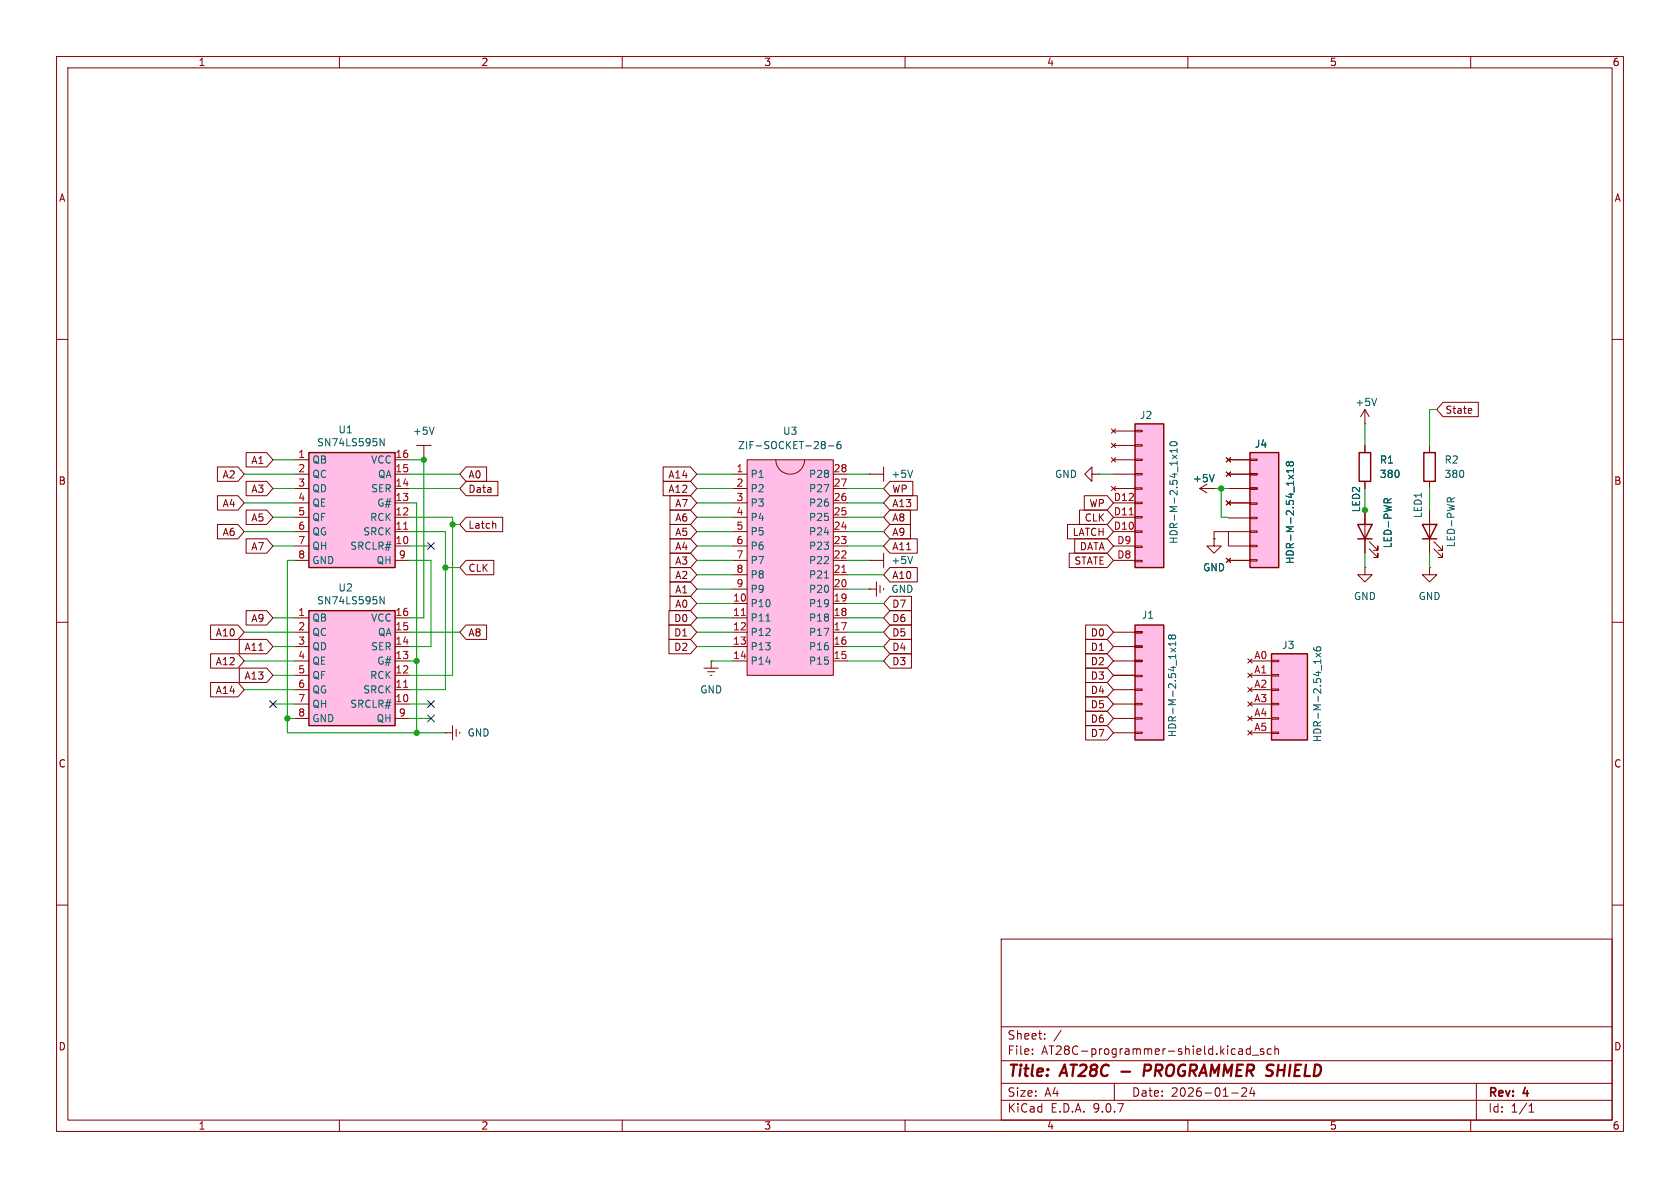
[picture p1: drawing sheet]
<svg xmlns="http://www.w3.org/2000/svg" width="297mm" height="210mm" viewBox="0 0 297 210" stroke-linecap="round" stroke-linejoin="round" font-family="sans-serif">
<g fill="none" stroke="#840000" stroke-width=".18">
<path d="M10 10h277v190h-277zM12 12h273v186h-273zM60 10v2M110 10v2M160 10v2M210 10v2M260 10v2M10 60h2M285 60h2M10 110h2M285 110h2M10 160h2"/>
<path d="M177 166h108v32h-108zM285 160h2M60 198v2M110 198v2M160 198v2M177 194.5h108M177 191.5h108M177 187.5h108M177 181.5h108M182.5 186.3v.1M182.5 185.5v.1M184.7 183.6v.1"/>
<path d="M184.7 182.8v.1M187.6 182.1l-1.3 2M197 191.5v3M210 198v2M217.7 193.2h1.2M219.2 185.4h.3l.2 .2v.8M219.5 192.4l.6-.1 .2 .1 .1 .3-.9 1.1h.9M219.7 186.3l-.5 .1M219.7 185.8h-.5M221 185.5l-.4-.1-.3 .3v.4l.2 .2h.5M221 184.9v1.5M221.3 192.2l-.3 1.1h.9"/>
<path d="M221.4 186.5h1.1M221.7 192.8v1M223.4 185.5l-.4-.1-.2 .2 .1 .2 .5 .2v.3h-.6M224.7 185.5l-.4-.1-.3 .3v.4l.2 .2h.5M225.4 185.5l.2-.1 .4 .1v.9M225.4 184.9v1.5M260 198v2M261 191.5v6.5M270.3 196.6h.9M270.3 195.5l.4-.4v1.5"/>
</g>
<path d="M198.3 189.4h1.5M203.2 188.2h-.8l-.2 2M203.2 189.2l-.9 .1" fill="none" stroke="#840000" stroke-width=".4"/>
<path d="M54.6 80h15.2v20.3h-15.2z" fill="#ffbde7"/>
<path d="M54.6 80h15.2v20.3h-15.2z" fill="none" stroke="#840000" stroke-width=".25"/>
<g fill="none" stroke="#840000" stroke-width=".18">
<path d="M52.1 81.3h2.5M52.1 83.8h2.5M52.1 86.4h2.5M52.1 88.9h2.5M52.1 91.4h2.5M52.1 94h2.5M52.1 96.5h2.5M52.1 99.1h2.5M69.8 81.3h2.6M69.8 83.8h2.6M69.8 86.4h2.6M69.8 88.9h2.6"/>
<path d="M69.8 91.4h2.6M69.8 94h2.6M69.8 96.5h2.6M69.8 99.1h2.6"/>
</g>
<path d="M71.4 93.6h.7" fill="none" stroke="#a90000" stroke-width=".18"/>
<path d="M67.2 77.5l.7 1.3v-1.3" fill="none" stroke="#006464" stroke-width=".18"/>
<path d="M200.7 74.9h5v25.4h-5z" fill="#ffbde7"/>
<path d="M200.7 74.9h5v25.4h-5z" fill="none" stroke="#840000" stroke-width=".25"/>
<g fill="none" stroke="#840000" stroke-width=".18">
<path d="M196.5 75.8l.7 .8M196.5 78.4l.7 .7M196.8 76.2h3.9M196.8 78.7h3.9M197.2 75.8l-.7 .8M197.2 78.4l-.7 .7M200.7 76.1h1.2v.2h-1.2zM200.7 78.6h1.2v.3h-1.2zM196.5 80.9l.7 .8M196.5 86l.7 .7M196.8 81.3h3.9M196.8 83.8h3.9"/>
<path d="M196.8 86.4h3.9M196.8 88.9h3.9M196.8 91.4h3.9M196.8 94h3.9M196.8 96.5h3.9M196.8 99.1h3.9M197.2 80.9l-.7 .8M197.2 86l-.7 .7M200.7 81.2h1.2v.2h-1.2zM200.7 83.7h1.2v.2h-1.2zM200.7 86.2h1.2v.3h-1.2zM200.7 88.8h1.2v.2h-1.2z"/>
<path d="M200.7 91.3h1.2v.3h-1.2zM200.7 93.9h1.2v.2h-1.2zM200.7 96.5h1.2v.3h-1.2zM200.7 99.1h1.2v.2h-1.2z"/>
</g>
<path d="M199.6 91h.8" fill="none" stroke="#a90000" stroke-width=".18"/>
<path d="M206.9 78.3a.75 .75 0 0 1 1.2 .2 .72 .72 0 0 1-1.3-.1zM208.1 79.3v.7M208.1 79.6h-1.3l.4 .4M207.3 80.4l.8 .7M208.1 80.4l-.8 .7" fill="none" stroke="#006464" stroke-width=".18"/>
<path d="M224.8 115.6h6.3v15.2h-6.3z" fill="#ffbde7"/>
<path d="M224.8 115.6h6.3v15.2h-6.3z" fill="none" stroke="#840000" stroke-width=".25"/>
<g fill="none" stroke="#840000" stroke-width=".18">
<path d="M220.6 116.5l.8 .7M220.6 119l.8 .8M221 116.8h3.8M221 119.4h3.8M221.4 116.5l-.8 .7M221.4 119l-.8 .8M224.8 116.7h1.3v.3h-1.3zM224.8 119.3h1.3v.2h-1.3zM220.6 121.5l.8 .8M220.6 124.1l.8 .7M220.6 126.6l.8 .8M220.6 129.2l.8 .7"/>
<path d="M221 121.9h3.8M221 124.5h3.8M221 127h3.8M221 129.5h3.8M221.4 121.5l-.8 .8M221.4 124.1l-.8 .7M221.4 126.6l-.8 .8M221.4 129.2l-.8 .7M224.8 121.8h1.3v.2h-1.3zM224.8 124.3h1.3v.3h-1.3zM224.8 126.9h1.3v.2h-1.3zM224.8 129.4h1.3v.3h-1.3z"/>
</g>
<path d="M232.2 114.5l.1 .3a.86 .86 0 0 0 1.2 0l-.1-.4-.4-.1-.3 .3 .1 .3 .2 .2M232.7 115.5l.8 .6M233.5 116.6v.7M233.5 116.9h-1.3l.2 .2M233.5 115.5l-.8 .6" fill="none" stroke="#006464" stroke-width=".18"/>
<path d="M54.6 108h15.2v20.3h-15.2z" fill="#ffbde7"/>
<path d="M54.6 108h15.2v20.3h-15.2z" fill="none" stroke="#840000" stroke-width=".25"/>
<g fill="none" stroke="#840000" stroke-width=".18">
<path d="M52.1 109.2h2.5M52.1 111.8h2.5M52.1 114.3h2.5M52.1 116.8h2.5M52.1 119.4h2.5M69.8 109.2h2.6M69.8 111.8h2.6M69.8 114.3h2.6M69.8 116.8h2.6M69.8 119.4h2.6M124.5 118.1h2.5M125.1 118.7h1.3"/>
<path d="M125.6 119.4h.3M125.7 116.8h.1M125.7 116.8v1.3M52.1 121.9h2.5M52.1 124.5h2.5M52.1 127h2.5M69.8 121.9h2.6M69.8 124.5h2.6M69.8 127h2.6"/>
</g>
<path d="M71.4 121.5h.7" fill="none" stroke="#a90000" stroke-width=".18"/>
<path d="M67.2 105.5l.7 1.3v-1.3" fill="none" stroke="#006464" stroke-width=".18"/>
<path d="M132.1 81.3h15.2v38.1h-15.2z" fill="#ffbde7"/>
<g fill="none" stroke="#840000" stroke-width=".18">
<path d="M73.7 78.7h2.5M74.9 78.7v2.6M74.9 81.3h.1M129.5 83.8h2.6M129.5 86.4h2.6M129.5 88.9h2.6M129.5 91.4h2.6M129.5 94h2.6M129.5 96.5h2.6M129.5 99.1h2.6M132.1 81.3h15.2v38.1h-15.2zM137.2 81.3a2.54 2.54 0 0 0 2.5 2.5 2.54 2.54 0 0 0 2.5-2.5"/>
<path d="M147.3 83.8h2.6M147.3 86.4h2.6M147.3 88.9h2.6M147.3 91.4h2.6M147.3 94h2.6M147.3 96.5h2.6M147.3 99.1h2.6M153.7 83.8h.1M153.7 99.1h.1M153.7 83.8h2.5M153.7 99.1h2.5M156.2 82.6v2.5"/>
<path d="M156.2 97.8v2.5M212.1 86.4h2.5M212.1 86.4l1.3 .7M213.4 85.6l-1.3 .8M214.6 95.3v1.2h1.3l-1.3 1.3-1.2-1.3h1.2M214.6 95.3h.1M214.6 86.4h.1M241.3 90.2v7.6M242.1 97l1.5 1.6v-.8v.8h-.8M242.1 95.8l1.5 1.5v-.8v.8h-.8M252.7 90.2v7.6M253.5 97l1.5 1.6v-.8v.8h-.7"/>
<path d="M253.5 95.8l1.5 1.5v-.8v.8h-.7M129.5 101.6h2.6M129.5 104.1h2.6M129.5 106.7h2.6M129.5 109.2h2.6M129.5 111.8h2.6M129.5 114.3h2.6M129.5 116.8h2.6M147.3 101.6h2.6M147.3 104.1h2.6M147.3 106.7h2.6M147.3 109.2h2.6"/>
<path d="M147.3 111.8h2.6M147.3 114.3h2.6M147.3 116.8h2.6M153.7 104.1h.1M153.7 104.1h1.2M154.9 102.9v2.5M155.6 103.5v1.3M156.2 104v.3M78.7 129.5h.1M78.7 129.5h1.3M80 128.3v2.5M80.6 128.9v1.3"/>
<path d="M81.3 129.4v.3"/>
</g>
<g fill="none" stroke="#006464" stroke-width=".18">
<path d="M76.7 75.5l-.4 1.3M145.4 78h.3l.2 .3-.2 .3M145.4 78.6h.3M145.7 78.6l.2 .2v.3l-.1 .2h-.4M146.4 78.8h1M148.6 78l-.4 .1a.86 .86 0 0 0 0 1.2l.4-.1 .1-.4-.3-.3h-.2l-.2 .3M161.3 83.1l-.4 1.3M161.3 98.4l-.4 1.2M214.7 83.9l-.5 1.3M244.7 88.4l.2-.3 .3 .1 .1 .2M245.9 88.1l-.6 .5M255.8 88.2l.3-.2h.3l.1 .2"/>
<path d="M257.1 88l-.6 .4M135.4 109.8h.7M145.7 102.2h.8"/>
</g>
<path d="M131.1 108.8h.7M148.8 101.2h.8" fill="none" stroke="#a90000" stroke-width=".18"/>
<path d="M240 92.7h2.6l-1.3 2.6zM240 95.3h2.6M251.5 92.7h2.5l-1.3 2.6zM251.5 95.3h2.5" fill="none" stroke="#840000" stroke-width=".25"/>
<g fill="#ffbde7">
<path d="M221 80h5.1v20.3h-5.1z"/>
<path d="M221 88.9h1.2v.3h-1.2z"/>
</g>
<g fill="none" stroke="#840000" stroke-width=".18">
<path d="M241.3 74.9h.1M241.3 72.4v2.5M241.3 78.7v1.3M241.3 72.4l-.8 1.3M241.3 72.4l.8 1.3M252.7 78.7v1.3M193 83.8v-1.2l-1.2 1.2 1.2 1.3v-1.3h1.3M194.3 83.8h.1M216.8 80.9l.8 .8M216.8 83.4l.8 .8M216.8 88.5l.8 .8M216.8 98.7l.8 .7"/>
<path d="M217.2 94v2.5h3.8M217.2 86.4h3.8M217.2 91.6h3.8M217.2 81.3h3.8M217.2 83.8h3.8M217.2 88.9h3.8M217.2 99.1h3.8M217.6 80.9l-.8 .8M217.6 83.4l-.8 .8M217.6 88.5l-.8 .8M217.6 98.7l-.8 .7M221 81.2h1.2v.2h-1.2z"/>
<path d="M221 83.7h1.2v.2h-1.2zM221 86.2h1.2v.3h-1.2zM221 88.9h1.2v.3h-1.2zM221 91.4h1.2v.3h-1.2zM221 93.9h1.2v.2h-1.2zM221 96.4h1.2v.2h-1.2zM221 98.9h1.2v.3h-1.2zM221 94h-6.4v1.3M241.3 85.1v1.3M252.7 85.1v1.3M241.3 100.3v1.3h1.3l-1.3 1.3-1.3-1.3h1.3M241.3 100.3h.1"/>
<path d="M252.7 100.3v1.3h1.3l-1.3 1.3-1.2-1.3h1.2M252.7 100.3h.1"/>
</g>
<path d="M221 80h5.1v20.3h-5.1zM240.3 80h2v5.1h-2zM251.7 80h2v5.1h-2z" fill="none" stroke="#840000" stroke-width=".25"/>
<path d="M243.4 70.4l-.5 1.3M227.8 84l.9 .7M227.9 81.9l.3-.3 .4 .1 .1 .2-.1 .3-.2 .2-.3-.1-.2-.2M227.9 81.9l-.2-.3-.3 .3v.2l.2 .3 .3-.3M227.9 81.9v.2M228.7 84l-.9 .7M228.7 82.8v.8M228.7 83.2h-1.3l.4 .4" fill="none" stroke="#006464" stroke-width=".18"/>
<path d="M200.7 110.5h5v20.3h-5z" fill="#ffbde7"/>
<path d="M200.7 110.5h5v20.3h-5z" fill="none" stroke="#840000" stroke-width=".25"/>
<g fill="none" stroke="#840000" stroke-width=".18">
<path d="M241.3 78.7v1.3M255.1 71.1h6.2v2.6h-6.2l-1.1-1.3zM260 72.2l.2 .3-.6 .1M260.1 73l-.1 .1M38.4 82.5h3.7l1.1 1.3-1.1 1.3h-3.7zM38.4 92.7h3.7l1.1 1.3-1.1 1.3h-3.7zM38.4 87.6h3.7l1.1 1.3-1.1 1.3h-3.7zM43.5 85.1h3.6l1.2 1.3-1.2 1.2h-3.6zM43.5 90.2h3.6l1.2 1.2-1.2 1.3h-3.6zM43.5 80h3.6l1.2 1.3-1.2 1.3h-3.6zM43.5 95.2h3.6l1.2 1.3-1.2 1.3h-3.6zM82.4 85.1h5.6v2.5h-5.6l-1.1-1.2z"/>
<path d="M82.4 91.4h6.5v2.6h-6.5l-1.1-1.3zM82.4 99.1h4.9v2.5h-4.9l-1.1-1.3zM82.4 82.5h3.6v2.6h-3.6l-1.1-1.3zM87.5 92.5l.1 .2v.7M117.2 82.5h4.9l1.1 1.3-1.1 1.3h-4.9zM117.2 85.1h4.9l1.1 1.3-1.1 1.2h-4.9zM118.4 90.2h3.7l1.1 1.2-1.1 1.3h-3.7zM118.4 97.8h3.7l1.1 1.3-1.1 1.2h-3.7zM118.4 95.2h3.7l1.1 1.3-1.1 1.3h-3.7zM118.4 92.7h3.7l1.1 1.3-1.1 1.3h-3.7zM118.4 87.6h3.7l1.1 1.3-1.1 1.3h-3.7zM157.3 87.6h4.9v2.6h-4.9l-1.1-1.3z"/>
<path d="M157.3 90.2h3.7v2.5h-3.7l-1.1-1.3zM157.3 92.7h3.7v2.6h-3.7l-1.1-1.3zM157.3 95.2h4.9v2.6h-4.9l-1.1-1.3zM157.3 85.1h4.1v2.5h-4.1l-1.1-1.2zM188.7 92.7h7l1.1 1.3-1.1 1.3h-7zM189 97.8h6.7l1.1 1.3-1.1 1.2h-6.7zM190 95.2h5.7l1.1 1.3-1.1 1.3h-5.7zM190.8 90.2h4.9l1.1 1.2-1.1 1.3h-4.9zM191.7 87.6h4l1.1 1.3-1.1 1.3h-4zM214.6 95.3h.1M214.6 86.4h.1M216.8 80.9l.8 .8"/>
<path d="M216.8 83.4l.8 .8M216.8 88.5l.8 .8M216.8 98.7l.8 .7M217.2 81.3h3.8M217.2 83.8h3.8M217.2 88.9h3.8M217.2 99.1h3.8M217.6 80.9l-.8 .8M217.6 83.4l-.8 .8M217.6 88.5l-.8 .8M217.6 98.7l-.8 .7M241.3 85.1v1.3"/>
<path d="M241.3 90.2v2.5M241.3 95.3v2.5M37.2 110.5h4.9l1.1 1.3-1.1 1.2h-4.9zM37.2 115.6h4.9l1.1 1.2-1.1 1.3h-4.9zM42.3 118.1h4.8l1.2 1.3-1.2 1.3h-4.8zM42.3 113h4.8l1.2 1.3-1.2 1.3h-4.8zM43.5 107.9h3.6l1.2 1.3-1.2 1.3h-3.6zM82.4 110.5h3.6v2.5h-3.6l-1.1-1.2zM118.3 113h3.8l1.1 1.3-1.1 1.3h-3.8zM118.3 110.5h3.8l1.1 1.3-1.1 1.2h-3.8zM118.3 107.9h3.8l1.1 1.3-1.1 1.3h-3.8zM118.4 105.4h3.7l1.1 1.3-1.1 1.3h-3.7z"/>
<path d="M118.4 100.3h3.7l1.1 1.3-1.1 1.3h-3.7zM118.4 102.9h3.7l1.1 1.2-1.1 1.3h-3.7zM157.3 115.6h3.8v2.5h-3.8l-1.1-1.3zM157.3 105.4h3.8v2.6h-3.8l-1.1-1.3zM157.3 110.5h3.8v2.5h-3.8l-1.1-1.2zM157.3 107.9h3.8v2.6h-3.8l-1.1-1.3zM157.3 113h3.8v2.6h-3.8l-1.1-1.3zM157.3 100.3h4.9v2.6h-4.9l-1.1-1.3zM191.9 110.5h3.8l1.1 1.3-1.1 1.2h-3.8zM191.9 113h3.8l1.1 1.3-1.1 1.3h-3.8zM191.9 118.1h3.8l1.1 1.3-1.1 1.3h-3.8zM191.9 115.6h3.8l1.1 1.2-1.1 1.3h-3.8z"/>
<path d="M196.8 111.8h3.9M196.8 114.3h3.9M196.8 116.8h3.9M196.8 119.4h3.9M200.7 111.6h1.2v.3h-1.2zM200.7 114.2h1.2v.2h-1.2zM200.7 116.7h1.2v.3h-1.2zM200.7 119.4h1.2v.2h-1.2zM37.2 120.6h4.9l1.1 1.3-1.1 1.3h-4.9zM191.9 120.6h3.8l1.1 1.3-1.1 1.3h-3.8zM191.9 123.2h3.8l1.1 1.3-1.1 1.2h-3.8zM191.9 125.7h3.8l1.1 1.3-1.1 1.3h-3.8z"/>
<path d="M191.9 128.3h3.8l1.1 1.2-1.1 1.3h-3.8zM196.8 121.9h3.9M196.8 124.5h3.9M196.8 127h3.9M196.8 129.5h3.9M200.7 121.8h1.2v.2h-1.2zM200.7 124.3h1.2v.3h-1.2zM200.7 126.9h1.2v.2h-1.2zM200.7 129.4h1.2v.3h-1.2z"/>
</g>
<g fill="none" stroke="#006464" stroke-width=".18">
<path d="M214.7 83.9l-.5 1.3M227.8 84l.9 .7M227.9 81.9l.3-.3 .4 .1 .1 .2-.1 .3-.2 .2-.3-.1-.2-.2M227.9 81.9l-.2-.3-.3 .3v.2l.2 .3 .3-.3M227.9 81.9v.2M228.7 84l-.9 .7M228.7 82.8v.8M228.7 83.2h-1.3l.4 .4M244.7 88.4l.2-.3 .3 .1 .1 .2M245.9 88.1l-.6 .5M207 114.6l.8 .7M207.1 112.5l.3-.3 .3 .1 .1 .2v.3l-.2 .2-.4-.1-.1-.2"/>
<path d="M207.1 112.5l-.2-.3-.3 .3v.2l.2 .3 .3-.3M207.1 112.5v.2M207.8 114.6l-.8 .7M207.8 113.4v.8M207.8 113.8h-1.2l.3 .4"/>
</g>
<g fill="none" stroke="#009600" stroke-width=".18">
<path d="M241.3 74.9v3.8M254 72.4h-1.3v6.3M43.2 88.9h8.9M43.2 94h8.9M43.2 83.8h8.9M48.3 96.5h3.8M48.3 91.4h3.8M48.3 81.3h3.8M48.3 86.4h3.8M52.1 99.1h-1.3v30.4h27.9M72.4 88.9h1.3v40.6M72.4 96.5h3.8"/>
<path d="M72.4 99.1h3.8v15.2h-3.8M72.4 91.4h7.6v28h-7.6M72.4 94h6.3v27.9h-6.3M72.4 81.3h2.5v27.9h-2.5M72.4 86.4h8.9M72.4 83.8h8.9M80 92.7h1.3M123.2 88.9h6.3M123.2 96.5h6.3M123.2 99.1h6.3M123.2 91.4h6.3M123.2 94h6.3"/>
<path d="M123.2 86.4h6.3M123.2 83.8h6.3M149.9 88.9h6.3M149.9 96.5h6.3M149.9 99.1h3.8M149.9 91.4h6.3M149.9 94h6.3M149.9 86.4h6.3M149.9 83.8h3.8M194.3 83.8h2.5M214.6 86.4h2.6M215.9 86.4v5h1.3"/>
<path d="M241.3 86.4v6.3M241.3 97.8v2.5M252.7 86.4v3.8M252.7 97.8v2.5M43.2 116.8h8.9M43.2 111.8h8.9M48.3 119.4h3.8M48.3 114.3h3.8M48.3 109.2h3.8M72.4 116.8h1.3M72.4 111.8h8.9M78.7 100.3h2.6"/>
<path d="M123.2 114.3h6.3M123.2 111.8h6.3M123.2 109.2h6.3M123.2 104.1h6.3M123.2 106.7h6.3M123.2 101.6h6.3M125.7 116.8h3.8M149.9 114.3h6.3M149.9 116.8h6.3M149.9 111.8h6.3M149.9 109.2h6.3M149.9 104.1h3.8"/>
<path d="M149.9 106.7h6.3M149.9 101.6h6.3M43.2 121.9h8.9M48.3 124.5h3.8M50.8 127h1.3M72.4 124.5h3.8M72.4 127h3.8"/>
</g>
<path d="M75.6 95.9l1.2 1.2M76.8 95.9l-1.2 1.2M47.7 123.9l1.2 1.2M48.9 123.9l-1.2 1.2M75.6 126.4l1.2 1.2M75.6 123.9l1.2 1.2M76.8 126.4l-1.2 1.2M76.8 123.9l-1.2 1.2" fill="none" stroke="#000084" stroke-width=".18"/>
<g fill="#009600" stroke="#009600" stroke-width=".18">
<circle cx="80" cy="92.7" r=".46"/>
<circle cx="73.7" cy="129.5" r=".46"/>
<circle cx="78.7" cy="100.3" r=".46"/>
<circle cx="73.7" cy="116.8" r=".46"/>
<circle cx="50.8" cy="127" r=".46"/>
<circle cx="74.9" cy="81.3" r=".46"/>
<circle cx="241.3" cy="90.2" r=".46"/>
<circle cx="215.9" cy="86.4" r=".46"/>
</g>
<g font-size="2.8" fill="#840000">
<text x="178" y="190.9">Title:</text>
<text x="187.7" y="190.9">AT28C</text>
<text x="203.8" y="190.9">PROGRAMMER SHIELD</text>
</g>
<g font-size="2.1" fill="#840000">
<text x="178" y="184">Sheet:</text>
<text x="178" y="186.7">File:</text>
<text x="184.1" y="186.7">AT28C-programmer-shield.kicad_sch</text>
<text x="178" y="196.9">KiCad</text>
<text x="178" y="194.1">Size:</text>
<text x="184.7" y="194.1">A4</text>
<text x="185.7" y="196.9">E.D.A.</text>
<text x="193.3" y="196.9">9.0.7</text>
<text x="200" y="194.1">Date:</text>
<text x="207" y="194.1">2026-01-24</text>
<text x="263" y="194.3">Rev:</text>
<text x="263" y="196.9">Id:</text>
<text x="267.1" y="196.9">1/1</text>
<text x="269.4" y="194.3">4</text>
</g>
<g font-size="1.8" fill="#840000">
<text x="35" y="11.9">1</text>
<text x="85" y="11.9">2</text>
<text x="135" y="11.9">3</text>
<text x="185" y="11.9">4</text>
<text x="235" y="11.9">5</text>
<text x="285" y="11.9">6</text>
<text x="10.3" y="35.9">A</text>
<text x="285.3" y="35.9">A</text>
<text x="255.4" y="73.3">State</text>
<text x="44.3" y="82.2">A1</text>
<text x="10.3" y="85.9">B</text>
<text x="39.2" y="84.8">A2</text>
<text x="39.2" y="89.9">A4</text>
<text x="44.3" y="87.3">A3</text>
<text x="82.7" y="87.3">Data</text>
<text x="82.7" y="84.8">A0</text>
<text x="118.1" y="84.8">A14</text>
<text x="118.1" y="87.3">A12</text>
<text x="119.3" y="89.9">A7</text>
<text x="157.6" y="89.9">A13</text>
<text x="157.6" y="87.3">WP</text>
<text x="192.5" y="89.9">WP</text>
<text x="285.3" y="85.9">B</text>
<text x="39.2" y="94.9">A6</text>
<text x="44.3" y="92.4">A5</text>
<text x="82.7" y="93.7">Latch</text>
<text x="119.3" y="92.4">A6</text>
<text x="119.3" y="94.9">A5</text>
<text x="157.6" y="92.4">A8</text>
<text x="157.6" y="94.9">A9</text>
<text x="189.5" y="94.9">LATCH</text>
<text x="191.6" y="92.4">CLK</text>
<text x="44.3" y="97.5">A7</text>
<text x="82.7" y="101.3">CLK</text>
<text x="119.3" y="100">A3</text>
<text x="119.3" y="97.5">A4</text>
<text x="157.6" y="97.5">A11</text>
<text x="189.8" y="100">STATE</text>
<text x="190.8" y="97.5">DATA</text>
<text x="119.3" y="107.6">A0</text>
<text x="119.3" y="102.6">A2</text>
<text x="119.3" y="105.1">A1</text>
<text x="157.6" y="107.6">D7</text>
<text x="157.6" y="102.6">A10</text>
<text x="38" y="112.7">A10</text>
<text x="44.3" y="110.2">A9</text>
<text x="82.7" y="112.7">A8</text>
<text x="119.1" y="112.7">D1</text>
<text x="119.1" y="110.2">D0</text>
<text x="157.6" y="112.7">D5</text>
<text x="157.6" y="110.2">D6</text>
<text x="192.7" y="112.7">D0</text>
<text x="38" y="117.8">A12</text>
<text x="43.1" y="115.3">A11</text>
<text x="119.1" y="115.3">D2</text>
<text x="157.6" y="117.8">D3</text>
<text x="157.6" y="115.3">D4</text>
<text x="192.7" y="115.3">D1</text>
<text x="192.7" y="117.8">D2</text>
<text x="38" y="122.9">A14</text>
<text x="43.1" y="120.3">A13</text>
<text x="192.7" y="122.9">D4</text>
<text x="192.7" y="120.3">D3</text>
<text x="192.7" y="125.4">D5</text>
<text x="192.7" y="128">D6</text>
<text x="192.7" y="130.5">D7</text>
<text x="10.3" y="135.9">C</text>
<text x="285.3" y="135.9">C</text>
<text x="10.3" y="185.9">D</text>
<text x="285.3" y="185.9">D</text>
<text x="35" y="199.9">1</text>
<text x="85" y="199.9">2</text>
<text x="135" y="199.9">3</text>
<text x="185" y="199.9">4</text>
<text x="235" y="199.9">5</text>
<text x="285" y="199.9">6</text>
</g>
<g font-size="1.8" fill="#006464">
<text x="239.5" y="72">+5V</text>
<text x="59.7" y="76.8">U1</text>
<text x="72.9" y="77.1">+5V</text>
<text x="138.3" y="77.1">U3</text>
<text x="201.4" y="74.3">J2</text>
<text x="55.1" y="82.1">QB</text>
<text x="56" y="79.1">SN74LS595N</text>
<text x="65.5" y="82.1">VCC</text>
<text x="130.4" y="79.6">ZIF-SOCKET-28-6</text>
<text x="221.8" y="79.3">J4</text>
<text x="243.8" y="82.1">R1</text>
<text x="255.3" y="82.1">R2</text>
<text x="55.1" y="84.7">QC</text>
<text x="55.1" y="87.2">QD</text>
<text x="55.1" y="89.8">QE</text>
<text x="65.5" y="87.2">SER</text>
<text x="66.6" y="89.8">G#</text>
<text x="66.7" y="84.7">QA</text>
<text x="132.6" y="84.7">P1</text>
<text x="132.6" y="87.2">P2</text>
<text x="132.6" y="89.8">P3</text>
<text x="142.9" y="84.7">P28</text>
<text x="142.9" y="87.2">P27</text>
<text x="142.9" y="89.8">P26</text>
<text x="157.5" y="84.7">+5V</text>
<text x="186.4" y="84.7">GND</text>
<text x="210.8" y="85.4">+5V</text>
<text x="243.8" y="84.7">380</text>
<text x="255.3" y="84.7">380</text>
<text x="55.1" y="92.3">QF</text>
<text x="55.1" y="94.8">QG</text>
<text x="64.1" y="94.8">SRCK</text>
<text x="65.3" y="92.3">RCK</text>
<text x="132.6" y="92.3">P4</text>
<text x="132.6" y="94.8">P5</text>
<text x="142.9" y="92.3">P25</text>
<text x="142.9" y="94.8">P24</text>
<text x="240.6" y="90.7" transform="rotate(-90 240.6 90.7)">LED2</text>
<text x="251.6" y="91.7" transform="rotate(-90 251.6 91.7)">LED1</text>
<text x="55.1" y="97.4">QH</text>
<text x="55.1" y="99.9">GND</text>
<text x="61.8" y="97.4">SRCLR#</text>
<text x="66.5" y="99.9">QH</text>
<text x="132.6" y="97.4">P6</text>
<text x="132.6" y="99.9">P7</text>
<text x="142.9" y="97.4">P23</text>
<text x="142.9" y="99.9">P22</text>
<text x="157.5" y="99.9">+5V</text>
<text x="208.4" y="96.3" transform="rotate(-90 208.4 96.3)">HDR-M-2.54_1x10</text>
<text x="212.6" y="101.2">GND</text>
<text x="229" y="99.8" transform="rotate(-90 229 99.8)">HDR-M-2.54_1x18</text>
<text x="246.2" y="97" transform="rotate(-90 246.2 97)">LED-PWR</text>
<text x="257.4" y="96.9" transform="rotate(-90 257.4 96.9)">LED-PWR</text>
<text x="56" y="107">SN74LS595N</text>
<text x="59.7" y="104.7">U2</text>
<text x="132.6" y="102.5">P8</text>
<text x="132.6" y="105">P9</text>
<text x="132.6" y="107.5">P10</text>
<text x="142.9" y="102.5">P21</text>
<text x="142.9" y="105">P20</text>
<text x="142.9" y="107.5">P19</text>
<text x="157.5" y="105">GND</text>
<text x="239.3" y="106.3">GND</text>
<text x="250.7" y="106.3">GND</text>
<text x="55.1" y="110.1">QB</text>
<text x="55.1" y="112.6">QC</text>
<text x="65.5" y="110.1">VCC</text>
<text x="66.7" y="112.6">QA</text>
<text x="132.6" y="110.1">P11</text>
<text x="132.6" y="112.6">P12</text>
<text x="142.9" y="110.1">P18</text>
<text x="142.9" y="112.6">P17</text>
<text x="201.8" y="109.6">J1</text>
<text x="55.1" y="115.2">QD</text>
<text x="55.1" y="117.7">QE</text>
<text x="65.5" y="115.2">SER</text>
<text x="66.6" y="117.7">G#</text>
<text x="132.6" y="115.2">P13</text>
<text x="132.6" y="117.7">P14</text>
<text x="142.9" y="115.2">P16</text>
<text x="142.9" y="117.7">P15</text>
<text x="226.6" y="114.9">J3</text>
<text x="55.1" y="120.2">QF</text>
<text x="55.1" y="122.8">QG</text>
<text x="55.1" y="125.3">QH</text>
<text x="61.8" y="125.3">SRCLR#</text>
<text x="64.1" y="122.8">SRCK</text>
<text x="65.3" y="120.2">RCK</text>
<text x="123.7" y="122.8">GND</text>
<text x="55.1" y="127.9">GND</text>
<text x="66.5" y="127.9">QH</text>
<text x="82.6" y="130.4">GND</text>
<text x="208.1" y="130.4" transform="rotate(-90 208.1 130.4)">HDR-M-2.54_1x18</text>
<text x="233.8" y="131.3" transform="rotate(-90 233.8 131.3)">HDR-M-2.54_1x6</text>
</g>
<g font-size="1.8" fill="#a90000">
<text x="52.6" y="81">1</text>
<text x="52.6" y="83.6">2</text>
<text x="69.8" y="81">16</text>
<text x="69.8" y="83.6">15</text>
<text x="130.1" y="83.6">1</text>
<text x="147.3" y="83.6">28</text>
<text x="52.6" y="86.1">3</text>
<text x="52.6" y="88.6">4</text>
<text x="69.8" y="86.1">14</text>
<text x="69.8" y="88.6">13</text>
<text x="130.1" y="86.1">2</text>
<text x="130.1" y="88.6">3</text>
<text x="147.3" y="86.1">27</text>
<text x="147.3" y="88.6">26</text>
<text x="196.8" y="88.6">D12</text>
<text x="52.6" y="91.2">5</text>
<text x="52.6" y="93.7">6</text>
<text x="69.8" y="91.2">12</text>
<text x="69.8" y="93.7">11</text>
<text x="130.1" y="91.2">4</text>
<text x="130.1" y="93.7">5</text>
<text x="147.3" y="91.2">25</text>
<text x="147.3" y="93.7">24</text>
<text x="196.8" y="91.2">D11</text>
<text x="196.8" y="93.7">D10</text>
<text x="52.6" y="96.3">7</text>
<text x="52.6" y="98.8">8</text>
<text x="69.8" y="96.3">10</text>
<text x="70.4" y="98.8">9</text>
<text x="130.1" y="96.3">6</text>
<text x="130.1" y="98.8">7</text>
<text x="130.1" y="101.3">8</text>
<text x="147.3" y="96.3">23</text>
<text x="147.3" y="98.8">22</text>
<text x="147.3" y="101.3">21</text>
<text x="197.4" y="96.3">D9</text>
<text x="197.4" y="98.8">D8</text>
<text x="129.5" y="106.4">10</text>
<text x="130.1" y="103.9">9</text>
<text x="147.3" y="103.9">20</text>
<text x="147.3" y="106.4">19</text>
<text x="52.6" y="109">1</text>
<text x="52.6" y="111.5">2</text>
<text x="69.8" y="109">16</text>
<text x="69.8" y="111.5">15</text>
<text x="129.5" y="109">11</text>
<text x="129.5" y="111.5">12</text>
<text x="147.3" y="109">18</text>
<text x="147.3" y="111.5">17</text>
<text x="52.6" y="114">3</text>
<text x="52.6" y="116.6">4</text>
<text x="52.6" y="119.1">5</text>
<text x="69.8" y="114">14</text>
<text x="69.8" y="116.6">13</text>
<text x="69.8" y="119.1">12</text>
<text x="129.5" y="114">13</text>
<text x="129.5" y="116.6">14</text>
<text x="147.3" y="114">16</text>
<text x="147.3" y="116.6">15</text>
<text x="221.6" y="116.6">A0</text>
<text x="221.6" y="119.1">A1</text>
<text x="52.6" y="121.7">6</text>
<text x="52.6" y="124.2">7</text>
<text x="69.8" y="121.7">11</text>
<text x="69.8" y="124.2">10</text>
<text x="221.6" y="121.7">A2</text>
<text x="221.6" y="124.2">A3</text>
<text x="52.6" y="126.7">8</text>
<text x="70.4" y="126.7">9</text>
<text x="221.6" y="126.7">A4</text>
<text x="221.6" y="129.3">A5</text>
</g>
</svg>
